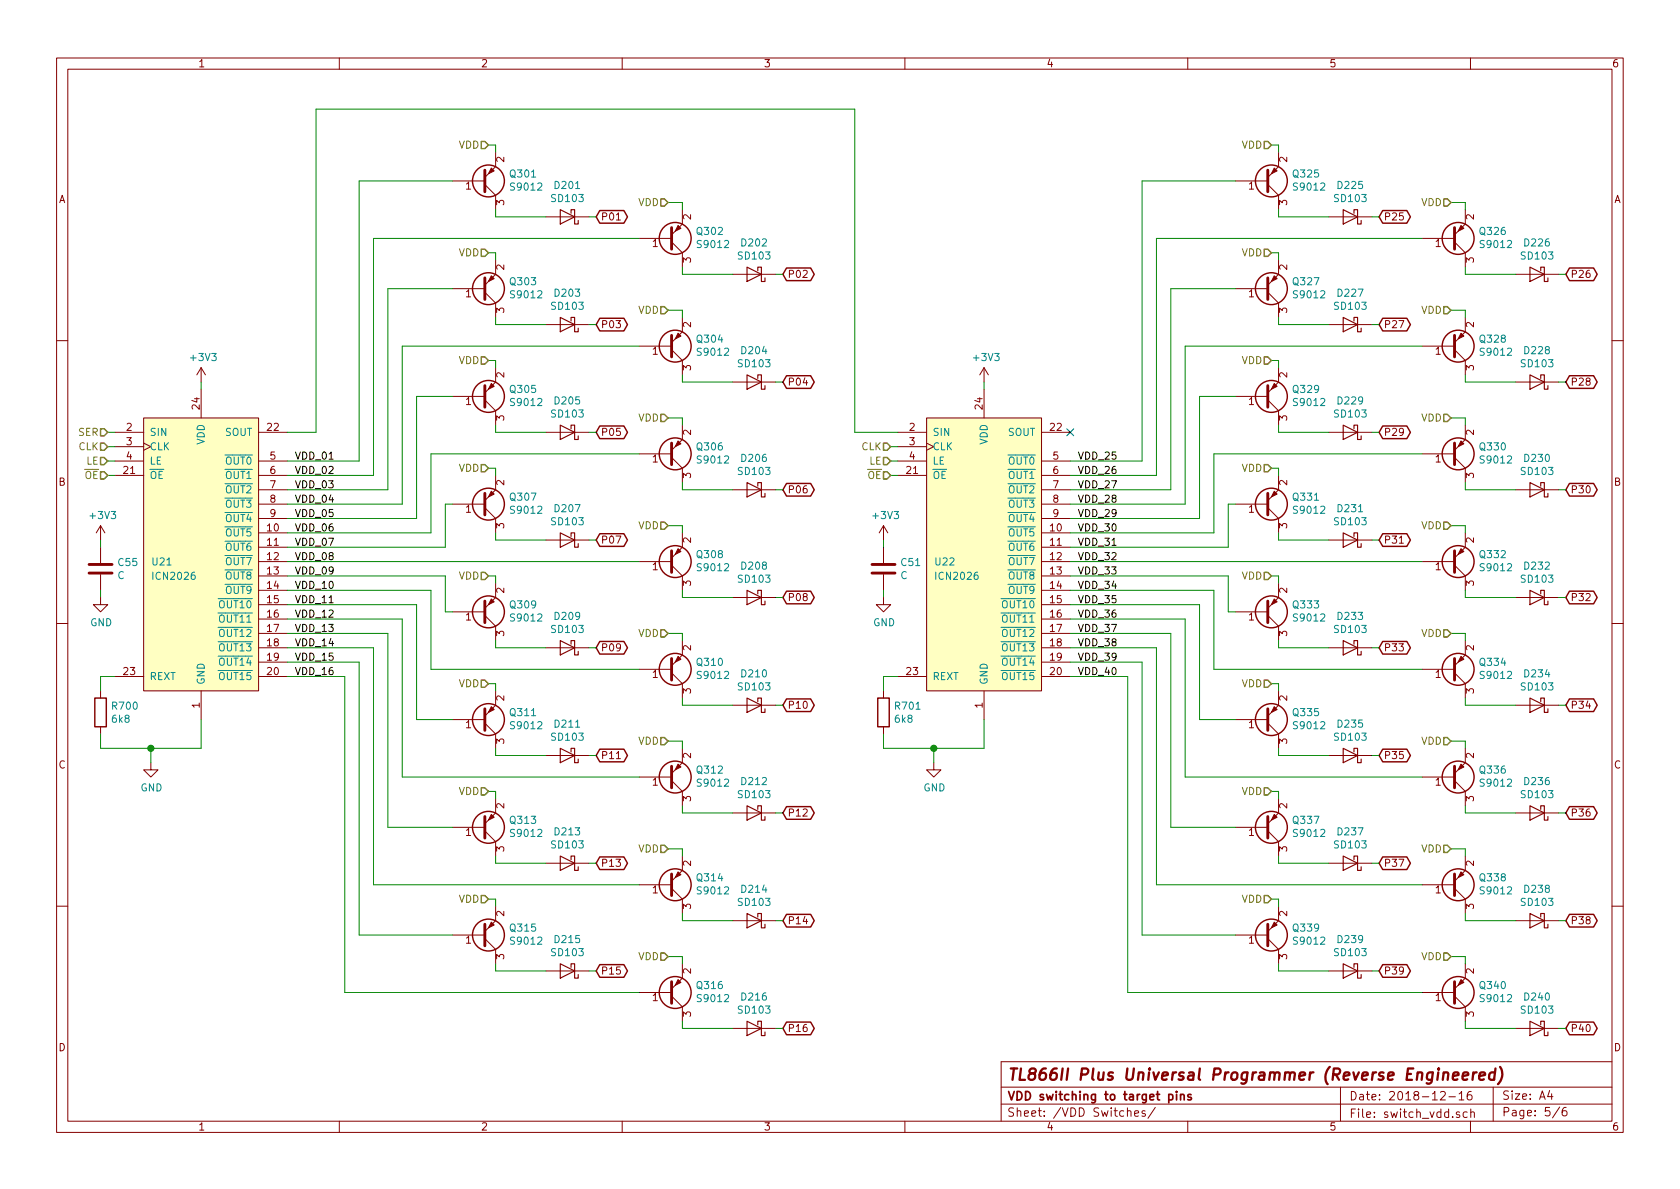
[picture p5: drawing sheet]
<svg xmlns="http://www.w3.org/2000/svg" width="297mm" height="210mm" viewBox="0 0 297 210" stroke-linecap="round" stroke-linejoin="round" font-family="sans-serif">
<g fill="none" stroke="#840000" stroke-width=".18">
<path d="M10 10.3h277v189.9h-277zM12 12.2h273v186.1h-273zM60 10.3v1.9M110 10.3v1.9M160 10.3v1.9M210 10.3v1.9M260 10.3v1.9M80 32h5.7M85.7 32.6l1.9 1.9v2.6M87.6 26.9v2.6l-1.9 1.9M96.5 38.3h7.6M109 38.9h.7"/>
<path d="M120.6 37.1v2.5l-1.9 1.9M218.4 32h5.8M224.2 32.6l1.9 1.9v2.6M226.1 26.9v2.6l-1.9 1.9M234.9 38.3h7.7M259.1 37.1v2.5l-1.9 1.9M80 51h5.7M85.7 51.7l1.9 1.9v2.5M87.6 46v2.5l-1.9 1.9M96.5 57.4h7.6M113 42.2h5.7M118.7 42.8l1.9 1.9v2.5"/>
<path d="M120.6 56.1v2.6l-1.9 1.9M129.5 48.5h7.7M218.4 51h5.8M224.2 51.7l1.9 1.9v2.5M226.1 46v2.5l-1.9 1.9M234.9 57.4h7.7M251.5 42.2h5.7M257.2 42.8l1.9 1.9v2.5M259.1 56.1v2.6l-1.9 1.9M268 48.5h7.6M10 60.2h2M20.3 76.4h5.1"/>
<path d="M20.3 79h5.1M25.4 73.9h20.3v48.3h-20.3zM25.4 78.4l1.3 .6-1.3 .6M35.6 65v2.6M35.6 68.8v5.1M35.6 65l-.8 1.3M35.6 65l.7 1.3M45.7 76.4h5.1M80 70.1h5.7M85.7 70.7l1.9 1.9v2.6M87.6 65v2.6l-1.9 1.9M96.5 76.4h7.6"/>
<path d="M113 61.2h5.7M118.7 61.8l1.9 1.9v2.6M120.6 75.2v2.5l-1.9 1.9M129.5 67.6h7.7M158.7 76.4h5.1M158.7 79h5.1M163.8 73.9h20.3v48.3h-20.3zM163.8 78.4l1.3 .6-1.3 .6M174 65v2.6M174 68.8v5.1M174 65l-.8 1.3M174 65l.8 1.3"/>
<path d="M184.1 76.4h5.1M218.4 70.1h5.8M224.2 70.7l1.9 1.9v2.6M226.1 65v2.6l-1.9 1.9M234.9 76.4h7.7M251.5 61.2h5.7M257.2 61.8l1.9 1.9v2.6M259.1 75.2v2.5l-1.9 1.9M268 67.6h7.6M285 60.2h2M17.8 93v2.5M17.8 96.8v2.8"/>
<path d="M17.8 93l-.8 1.2M17.8 93l.7 1.2M20.3 84.1h5.1M20.3 81.5h5.1M45.7 94.2h5.1M45.7 96.8h5.1M45.7 99.3h5.1M45.7 84.1h5.1M45.7 81.5h5.1M45.7 86.6h5.1M45.7 89.1h5.1M45.7 91.7h5.1"/>
<path d="M80 89.1h5.7M85.7 89.8l1.9 1.9v2.5M87.6 84.1v2.5l-1.9 1.9M96.5 95.5h7.6M113 99.3h5.7M113 80.3h5.7M118.7 80.9l1.9 1.9v2.5M118.7 99.9l1.9 1.9v2.6M120.6 94.2v2.6l-1.9 1.9M129.5 86.6h7.7M156.2 93v2.5M156.2 96.8v2.8"/>
<path d="M156.2 93l-.8 1.2M156.2 93l.8 1.2M158.7 84.1h5.1M158.7 81.5h5.1M184.1 94.2h5.1M184.1 96.8h5.1M184.1 99.3h5.1M184.1 84.1h5.1M184.1 81.5h5.1M184.1 86.6h5.1M184.1 89.1h5.1M184.1 91.7h5.1"/>
<path d="M218.4 89.1h5.8M224.2 89.8l1.9 1.9v2.5M226.1 84.1v2.5l-1.9 1.9M234.9 95.5h7.7M247.4 96.1h.7M251.5 99.3h5.7M251.5 80.3h5.7M257.2 80.9l1.9 1.9v2.5M257.2 99.9l1.9 1.9v2.6M259.1 94.2v2.6l-1.9 1.9M268 86.6h7.6M10 110.3h2"/>
<path d="M17.8 105.7v1.2h1.2l-1.2 1.3-1.3-1.3h1.3M17.8 101.6v2.8M20.3 119.6h5.1M45.7 101.8h5.1M45.7 104.4h5.1M45.7 106.9h5.1M45.7 109.5h5.1M45.7 112h5.1M45.7 114.5h5.1M45.7 117.1h5.1M45.7 119.6h5.1M80 108.2h5.7"/>
<path d="M85.7 108.8l1.9 1.9v2.6M87.6 103.1v2.6l-1.9 1.9M96.5 114.5h7.6M113 118.4h5.7M118.7 119l1.9 1.9v2.5M120.6 113.3v2.5l-1.9 1.9M129.5 105.7h7.7M156.2 105.7v1.2h1.3l-1.3 1.3-1.3-1.3h1.3M156.2 101.6v2.8M158.7 119.6h5.1M184.1 101.8h5.1M184.1 104.4h5.1"/>
<path d="M184.1 106.9h5.1M184.1 109.5h5.1M184.1 112h5.1M184.1 114.5h5.1M184.1 117.1h5.1M184.1 119.6h5.1M218.4 108.2h5.8M224.2 108.8l1.9 1.9v2.6M226.1 103.1v2.6l-1.9 1.9M234.9 114.5h7.7M251.5 118.4h5.7M257.2 119l1.9 1.9v2.5"/>
<path d="M259.1 113.3v2.5l-1.9 1.9M268 105.7h7.6M285 110.3h2M17.8 122.2v1.2M17.8 128.5v1.3M26.7 134.9v1.2h1.2l-1.2 1.3-1.3-1.3h1.3M35.6 122.2v5M80 127.2h5.7M85.7 127.9l1.9 1.9v2.5M87.6 122.2v2.5l-1.9 1.9M96.5 133.6h7.6M109 134.2h.7"/>
<path d="M113 137.4h5.7M118.7 138l1.9 1.9v2.6M120.6 132.3v2.6l-1.9 1.9M129.5 124.7h7.7M156.2 122.2v1.2M156.2 128.5v1.3M165.1 134.9v1.2h1.3l-1.3 1.3-1.3-1.3h1.3M174 122.2v5M218.4 127.2h5.8M224.2 127.9l1.9 1.9v2.5M226.1 122.2v2.5l-1.9 1.9M234.9 133.6h7.7"/>
<path d="M251.5 137.4h5.7M257.2 138l1.9 1.9v2.6M259.1 132.3v2.6l-1.9 1.9M268 124.7h7.6M80 146.3h5.7M85.7 146.9l1.9 1.9v2.6M87.6 141.2v2.6l-1.9 1.9M96.5 152.6h7.6M113 156.5h5.7M118.7 157.1l1.9 1.9v2.5M120.6 151.4v2.5l-1.9 1.9M129.5 143.8h7.7"/>
<path d="M218.4 146.3h5.8M224.2 146.9l1.9 1.9v2.6M226.1 141.2v2.6l-1.9 1.9M234.9 152.6h7.7M251.5 156.5h5.7M257.2 157.1l1.9 1.9v2.5M259.1 151.4v2.5l-1.9 1.9M268 143.8h7.6M10 160.2h2M80 165.3h5.7M85.7 166l1.9 1.9v2.5M87.6 160.3v2.5l-1.9 1.9"/>
<path d="M96.5 171.7h7.6M113 175.5h5.7M118.7 176.1l1.9 1.9v2.6M120.6 170.4v2.6l-1.9 1.9M129.5 162.8h7.7M218.4 165.3h5.8M224.2 166l1.9 1.9v2.5M226.1 160.3v2.5l-1.9 1.9M234.9 171.7h7.7M251.5 175.5h5.7M257.2 176.1l1.9 1.9v2.6M259.1 170.4v2.6l-1.9 1.9"/>
<path d="M268 162.8h7.6M285 160.2h2M60 198.3v1.9M110 198.3v1.9M129.5 181.9h7.7M160 198.3v1.9M177 195.2h108M177 192.2h108M199.3 196.5l.2-.1 .4 .1 .1 .9M200.6 196.9l.7-.1v-.3l-.5-.1-.2 .2 .1 .7h.6M202.5 196.5l-.4-.1-.2 .2 .1 .2 .5 .2v.3h-.6M204.3 195.8l-1.3 2"/>
<path d="M210 198.3v1.9M237 192.2v6M254.7 193.2l.2-.2h.4l.2 .4-.9 1.1h.9M256.2 193.9h1.1M258 193.4l.4-.4v1.5M258 194.5h.8M258.1 196.7l-.4-.1-.2 .2 .1 .2 .5 .2v.3h-.6M259.4 196.7l-.4-.1-.3 .3 .1 .6h.6M260 198.3v1.9M260 196.7l.3-.1 .3 .1 .1 .9M260 196.1v1.5M260.1 193a.59 .59 0 0 0-.7 .6l.1 .8 .2 .1 .5-.1 .1-.5-.2-.3h-.4l-.3 .3"/>
<path d="M264 192.2v6.1M268 181.9h7.6M274 192.8l-.4 1.1h1M274.3 193.4v1M275.8 195.8l-1.3 1.9M276.9 195.8a.59 .59 0 0 0-.7 .7l.1 .7 .2 .1 .5-.1 .1-.5-.2-.2-.4-.1-.3 .3M285 187.8h-108v10.4"/>
</g>
<path d="M206.7 193.6l.4-.1 .3 .3-.1 .6-.2 .1-.4-.1M208 193v.2M208 193.5v1M208.7 193.6l.2-.1 .4 .1 .1 .9M208.7 193.5v1M210.6 193.6a.37 .37 0 0 0-.6 .1l.1 .2 .5 .2 .1 .1-.3 .3-.4-.1" fill="none" stroke="#840000" stroke-width=".3"/>
<path d="M255.2 189.8a.5 .5 0 0 1 .9 .1l-.1 1.1M256.9 190.3l1-.2-.1-.4-.5-.1-.4 .3v.9l.2 .2 .6-.2M258.6 190.3l1-.2-.1-.4h-.7l-.2 1 .2 .3 .6-.2M260.5 189.6l-.2 1.4M261.1 189.6a.5 .5 0 0 0-.6 .4M261.6 190.3l1-.2-.1-.4-.5-.1-.4 .3v.9l.2 .2 .6-.2M264.3 189.7a.68 .68 0 0 0-1 .3v.8l.3 .2 .6-.2M264.4 188.9l-.2 2.1M265.2 188.7a2.31 2.31 0 0 1-.4 3" fill="none" stroke="#840000" stroke-width=".41"/>
<g fill="#ffffc2" stroke="#ffffc2" stroke-width=".18">
<path d="M25.4 73.9h20.3v48.3h-20.3z"/>
<path d="M163.8 73.9h20.3v48.3h-20.3z"/>
</g>
<g fill="none" stroke="#008400" stroke-width=".18">
<path d="M80 32h-16.5v49.5h-12.7M86.4 25.6h1.2v1.3M87.6 37.1v1.2h8.9M104.1 38.3h1.3M118.1 35.8h2.5v1.3M218.4 32h-16.5v49.5h-12.7M224.8 25.6h1.3v1.3M226.1 37.1v1.2h8.8M242.6 38.3h1.2M256.5 35.8h2.6v1.3M80 51h-11.4v35.6h-17.8M86.4 44.7h1.2v1.3"/>
<path d="M87.6 56.1v1.3h8.9M104.1 57.4h1.3M113 42.2h-47v41.9h-15.2M118.1 54.9h2.5v1.2M120.6 47.2v1.3h8.9M137.2 48.5h1.2M218.4 51h-11.4v35.6h-17.8M224.8 44.7h1.3v1.3M226.1 56.1v1.3h8.8M242.6 57.4h1.2M251.5 42.2h-47v41.9h-15.3M256.5 54.9h2.6v1.2"/>
<path d="M259.1 47.2v1.3h8.9M275.6 48.5h1.3M19 76.4h1.3M19 79h1.3M35.6 67.6v1.2M50.8 76.4h5.1v-57.1h95.2v57.1h7.6M80 70.1h-6.3v21.6h-22.9M86.4 63.7h1.2v1.3M87.6 75.2v1.2h8.9M104.1 76.4h1.3M113 61.2h-41.9v27.9h-20.3M118.1 73.9h2.5v1.3"/>
<path d="M120.6 66.3v1.3h8.9M137.2 67.6h1.2M157.5 79h1.2M174 67.6v1.2M218.4 70.1h-6.3v21.6h-22.9M224.8 63.7h1.3v1.3M226.1 75.2v1.2h8.8M242.6 76.4h1.2M251.5 61.2h-42v27.9h-20.3M256.5 73.9h2.6v1.3M259.1 66.3v1.3h8.9M275.6 67.6h1.3"/>
<path d="M17.8 95.5v1.3M19 81.5h1.3M19 84.1h1.3M50.8 99.3h62.2M80 89.1h-1.3v7.7h-27.9M86.4 82.8h1.2v1.3M87.6 94.2v1.3h8.9M104.1 95.5h1.3M113 80.3h-36.8v13.9h-25.4M118.1 93h2.5v1.2M120.6 85.3v1.3h8.9M137.2 86.6h1.2"/>
<path d="M156.2 95.5v1.3M157.5 81.5h1.2M157.5 84.1h1.2M189.2 99.3h62.3M218.4 89.1h-1.2v7.7h-28M224.8 82.8h1.3v1.3M226.1 94.2v1.3h8.8M242.6 95.5h1.2M251.5 80.3h-36.9v13.9h-25.4M256.5 93h2.6v1.2M259.1 85.3v1.3h8.9M275.6 86.6h1.3"/>
<path d="M17.8 104.4v1.3M20.3 119.6h-2.5v2.6M50.8 119.6h10.2v55.9h52M50.8 101.8h27.9v6.4h1.3M50.8 114.5h15.2v42h47M50.8 112h17.8v34.3h11.4M50.8 104.4h25.4v14h36.8M50.8 106.9h22.9v20.3h6.3M50.8 109.5h20.3v27.9h41.9M50.8 117.1h12.7v48.2h16.5M86.4 101.8h1.2v1.3M87.6 113.3v1.2h8.9"/>
<path d="M104.1 114.5h1.3M118.1 112h2.5v1.3M120.6 104.4v1.3h8.9M137.2 105.7h1.2M156.2 104.4v1.3M158.7 119.6h-2.5v2.6M189.2 119.6h10.2v55.9h52.1M189.2 101.8h28v6.4h1.2M189.2 114.5h15.3v42h47M189.2 112h17.8v34.3h11.4M189.2 104.4h25.4v14h36.9M189.2 106.9h22.9v20.3h6.3"/>
<path d="M189.2 109.5h20.3v27.9h42M189.2 117.1h12.7v48.2h16.5M224.8 101.8h1.3v1.3M226.1 113.3v1.2h8.8M242.6 114.5h1.2M256.5 112h2.6v1.3M259.1 104.4v1.3h8.9M275.6 105.7h1.3M26.7 132.3v2.6M35.6 127.2v5.1h-17.8v-2.5M86.4 120.9h1.2v1.3M86.4 139.9h1.2v1.3"/>
<path d="M87.6 132.3v1.3h8.9M104.1 133.6h1.3M118.1 131.1h2.5v1.2M120.6 123.4v1.3h8.9M137.2 124.7h1.2M165.1 132.3v2.6M174 127.2v5.1h-17.8v-2.5M224.8 120.9h1.3v1.3M224.8 139.9h1.3v1.3M226.1 132.3v1.3h8.8M242.6 133.6h1.2M256.5 131.1h2.6v1.2"/>
<path d="M259.1 123.4v1.3h8.9M275.6 124.7h1.3M86.4 159h1.2v1.3M87.6 151.4v1.2h8.9M104.1 152.6h1.3M118.1 150.1h2.5v1.3M120.6 142.5v1.3h8.9M137.2 143.8h1.2M224.8 159h1.3v1.3M226.1 151.4v1.2h8.8M242.6 152.6h1.2M256.5 150.1h2.6v1.3"/>
<path d="M259.1 142.5v1.3h8.9M275.6 143.8h1.3M87.6 170.4v1.3h8.9M104.1 171.7h1.3M118.1 169.2h2.5v1.2M120.6 161.5v1.3h8.9M137.2 162.8h1.2M226.1 170.4v1.3h8.8M242.6 171.7h1.2M256.5 169.2h2.6v1.2M259.1 161.5v1.3h8.9M275.6 162.8h1.3"/>
<path d="M120.6 180.6v1.3h8.9M137.2 181.9h1.2M259.1 180.6v1.3h8.9M275.6 181.9h1.3"/>
</g>
<g fill="none" stroke="#848400" stroke-width=".25">
<path d="M85.1 25h.6l.7 .6-.7 .7h-.6zM116.8 35.2h.7l.6 .6-.6 .6h-.7zM223.5 25h.7l.6 .6-.6 .7h-.7zM255.3 35.2h.6l.6 .6-.6 .6h-.6zM85.1 44.1h.6l.7 .6-.7 .6h-.6zM116.8 54.2h.7l.6 .7-.6 .6h-.7zM223.5 44.1h.7l.6 .6-.6 .6h-.7zM255.3 54.2h.6l.6 .7-.6 .6h-.6zM17.8 75.8h.6l.6 .6-.6 .7h-.6zM17.8 78.4h.6l.6 .6-.6 .6h-.6zM85.1 63.1h.6l.7 .6-.7 .7h-.6zM116.8 73.3h.7l.6 .6-.6 .6h-.7z"/>
<path d="M156.2 78.4h.6l.7 .6-.7 .6h-.6zM223.5 63.1h.7l.6 .6-.6 .7h-.7zM255.3 73.3h.6l.6 .6-.6 .6h-.6zM17.8 80.9h.6l.6 .6-.6 .7h-.6zM17.8 83.4h.6l.6 .7-.6 .6h-.6zM85.1 82.2h.6l.7 .6-.7 .6h-.6zM116.8 92.3h.7l.6 .7-.6 .6h-.7zM156.2 80.9h.6l.7 .6-.7 .7h-.6zM156.2 83.4h.6l.7 .7-.7 .6h-.6zM223.5 82.2h.7l.6 .6-.6 .6h-.7zM255.3 92.3h.6l.6 .7-.6 .6h-.6zM85.1 101.2h.6l.7 .6-.7 .7h-.6z"/>
<path d="M116.8 111.4h.7l.6 .6-.6 .6h-.7zM223.5 101.2h.7l.6 .6-.6 .7h-.7zM255.3 111.4h.6l.6 .6-.6 .6h-.6zM85.1 120.3h.6l.7 .6-.7 .6h-.6zM85.1 139.3h.6l.7 .6-.7 .7h-.6zM116.8 130.4h.7l.6 .7-.6 .6h-.7zM223.5 120.3h.7l.6 .6-.6 .6h-.7zM223.5 139.3h.7l.6 .6-.6 .7h-.7zM255.3 130.4h.6l.6 .7-.6 .6h-.6zM85.1 158.4h.6l.7 .6-.7 .6h-.6zM116.8 149.5h.7l.6 .6-.6 .6h-.7zM223.5 158.4h.7l.6 .6-.6 .6h-.7z"/>
<path d="M255.3 149.5h.6l.6 .6-.6 .6h-.6zM116.8 168.5h.7l.6 .7-.6 .6h-.7zM255.3 168.5h.6l.6 .7-.6 .6h-.6z"/>
</g>
<g fill="none" stroke="#840000" stroke-width=".25">
<path d="M106 37.2h4.3l.6 1.1-.6 1.2h-4.3l-.6-1.2zM244.5 37.2h4.2l.7 1.1-.7 1.2h-4.2l-.7-1.2zM106 56.3h4.3l.6 1.1-.6 1.1h-4.3l-.6-1.1zM139.1 47.4h4.2l.7 1.1-.7 1.1h-4.2l-.7-1.1zM244.5 56.3h4.2l.7 1.1-.7 1.1h-4.2l-.7-1.1zM277.5 47.4h4.3l.6 1.1-.6 1.1h-4.3l-.6-1.1zM106 75.3h4.3l.6 1.1-.6 1.2h-4.3l-.6-1.2zM139.1 66.4h4.2l.7 1.2-.7 1.1h-4.2l-.7-1.1zM244.5 75.3h4.2l.7 1.1-.7 1.2h-4.2l-.7-1.2zM277.5 66.4h4.3l.6 1.2-.6 1.1h-4.3l-.6-1.1zM106 94.4h4.3l.6 1.1-.6 1.1h-4.3l-.6-1.1zM139.1 85.5h4.2l.7 1.1-.7 1.1h-4.2l-.7-1.1z"/>
<path d="M244.5 94.4h4.2l.7 1.1-.7 1.1h-4.2l-.7-1.1zM277.5 85.5h4.3l.6 1.1-.6 1.1h-4.3l-.6-1.1zM106 113.4h4.3l.6 1.1-.6 1.2h-4.3l-.6-1.2zM139.1 104.5h4.2l.7 1.2-.7 1.1h-4.2l-.7-1.1zM244.5 113.4h4.2l.7 1.1-.7 1.2h-4.2l-.7-1.2zM277.5 104.5h4.3l.6 1.2-.6 1.1h-4.3l-.6-1.1zM16.8 123.4h2v5.1h-2zM106 132.5h4.3l.6 1.1-.6 1.1h-4.3l-.6-1.1zM139.1 123.6h4.2l.7 1.1-.7 1.1h-4.2l-.7-1.1zM155.2 123.4h2v5.1h-2zM244.5 132.5h4.2l.7 1.1-.7 1.1h-4.2l-.7-1.1zM277.5 123.6h4.3l.6 1.1-.6 1.1h-4.3l-.6-1.1z"/>
<path d="M106 151.5h4.3l.6 1.1-.6 1.2h-4.3l-.6-1.2zM139.1 142.6h4.2l.7 1.2-.7 1.1h-4.2l-.7-1.1zM244.5 151.5h4.2l.7 1.1-.7 1.2h-4.2l-.7-1.2zM277.5 142.6h4.3l.6 1.2-.6 1.1h-4.3l-.6-1.1zM106 170.6h4.3l.6 1.1-.6 1.1h-4.3l-.6-1.1zM139.1 161.7h4.2l.7 1.1-.7 1.1h-4.2l-.7-1.1zM244.5 170.6h4.2l.7 1.1-.7 1.1h-4.2l-.7-1.1zM277.5 161.7h4.3l.6 1.1-.6 1.1h-4.3l-.6-1.1zM139.1 180.7h4.2l.7 1.2-.7 1.1h-4.2l-.7-1.1zM277.5 180.7h4.3l.6 1.2-.6 1.1h-4.3l-.6-1.1z"/>
<circle cx="86.4" cy="32" r="2.82"/>
<circle cx="224.8" cy="32" r="2.82"/>
<circle cx="86.4" cy="51" r="2.82"/>
<circle cx="119.4" cy="42.2" r="2.82"/>
<circle cx="224.8" cy="51" r="2.82"/>
<circle cx="257.8" cy="42.2" r="2.82"/>
<circle cx="86.4" cy="70.1" r="2.82"/>
<circle cx="119.4" cy="61.2" r="2.82"/>
<circle cx="224.8" cy="70.1" r="2.82"/>
<circle cx="257.8" cy="61.2" r="2.82"/>
<circle cx="86.4" cy="89.1" r="2.82"/>
<circle cx="119.4" cy="80.3" r="2.82"/>
<circle cx="119.4" cy="99.3" r="2.82"/>
<circle cx="224.8" cy="89.1" r="2.82"/>
<circle cx="257.8" cy="99.3" r="2.82"/>
<circle cx="257.8" cy="80.3" r="2.82"/>
<circle cx="86.4" cy="108.2" r="2.82"/>
<circle cx="119.4" cy="118.4" r="2.82"/>
<circle cx="224.8" cy="108.2" r="2.82"/>
<circle cx="257.8" cy="118.4" r="2.82"/>
<circle cx="86.4" cy="127.2" r="2.82"/>
<circle cx="119.4" cy="137.4" r="2.82"/>
<circle cx="224.8" cy="127.2" r="2.82"/>
<circle cx="257.8" cy="137.4" r="2.82"/>
<circle cx="86.4" cy="146.3" r="2.82"/>
<circle cx="119.4" cy="156.5" r="2.82"/>
<circle cx="224.8" cy="146.3" r="2.82"/>
<circle cx="257.8" cy="156.5" r="2.82"/>
<circle cx="86.4" cy="165.3" r="2.82"/>
<circle cx="119.4" cy="175.5" r="2.82"/>
<circle cx="224.8" cy="165.3" r="2.82"/>
<circle cx="257.8" cy="175.5" r="2.82"/>
</g>
<g fill="#008400" stroke="#008400" stroke-width=".25">
<circle cx="26.7" cy="132.3" r=".51"/>
<circle cx="165.1" cy="132.3" r=".51"/>
</g>
<g fill="none" stroke="#840000" stroke-width=".51">
<path d="M85.7 30.1v3.8M224.2 30.1v3.8M85.7 49.1v3.9M118.7 40.3v3.8M118.7 59.3v3.8M224.2 49.1v3.9M257.2 40.3v3.8M257.2 59.3v3.8M85.7 68.2v3.8M118.7 78.4v3.8M224.2 68.2v3.8M257.2 78.4v3.8"/>
<path d="M15.7 99.8h4.1M85.7 87.2v3.9M118.7 97.4v3.8M154.2 99.8h4M224.2 87.2v3.9M257.2 97.4v3.8M15.7 101.3h4.1M85.7 106.3v3.8M118.7 116.5v3.8M154.2 101.3h4M224.2 106.3v3.8M257.2 116.5v3.8"/>
<path d="M85.7 125.3v3.9M118.7 135.5v3.8M224.2 125.3v3.9M257.2 135.5v3.8M85.7 144.4v3.8M118.7 154.6v3.8M224.2 144.4v3.8M257.2 154.6v3.8M85.7 163.4v3.9M118.7 173.6v3.8M224.2 163.4v3.9M257.2 173.6v3.8"/>
</g>
<g fill="#840000" stroke="#840000" stroke-width=".18">
<path d="M86.9 29.7l.5 .5-1 .5z"/>
<path d="M119.9 39.9l.5 .5-1 .5z"/>
<path d="M86.9 48.8l.5 .5-1 .5z"/>
<path d="M119.9 58.9l.5 .5-1 .5z"/>
<path d="M86.9 67.8l.5 .5-1 .5z"/>
<path d="M119.9 78l.5 .5-1 .5z"/>
<path d="M86.9 86.9l.5 .5-1 .5z"/>
<path d="M119.9 97l.5 .5-1 .5z"/>
<path d="M86.9 105.9l.5 .5-1 .5z"/>
<path d="M119.9 116.1l.5 .5-1 .5z"/>
<path d="M86.9 125l.5 .5-1 .5z"/>
<path d="M119.9 135.1l.5 .5-1 .5z"/>
<path d="M86.9 144l.5 .5-1 .5z"/>
<path d="M119.9 154.2l.5 .5-1 .5z"/>
<path d="M86.9 163.1l.5 .5-1 .5z"/>
<path d="M119.9 173.2l.5 .5-1 .5z"/>
<path d="M225.3 29.7l.5 .5-1 .5z"/>
<path d="M258.3 39.9l.5 .5-1 .5z"/>
<path d="M225.3 48.8l.5 .5-1 .5z"/>
<path d="M258.3 58.9l.5 .5-1 .5z"/>
<path d="M225.3 67.8l.5 .5-1 .5z"/>
<path d="M258.3 78l.5 .5-1 .5z"/>
<path d="M225.3 86.9l.5 .5-1 .5z"/>
<path d="M258.3 97l.5 .5-1 .5z"/>
<path d="M225.3 105.9l.5 .5-1 .5z"/>
<path d="M258.3 116.1l.5 .5-1 .5z"/>
<path d="M225.3 125l.5 .5-1 .5z"/>
<path d="M258.3 135.1l.5 .5-1 .5z"/>
<path d="M225.3 144l.5 .5-1 .5z"/>
<path d="M258.3 154.2l.5 .5-1 .5z"/>
<path d="M225.3 163.1l.5 .5-1 .5z"/>
<path d="M258.3 173.2l.5 .5-1 .5z"/>
</g>
<g fill="none" stroke="#840000" stroke-width=".2">
<path d="M99.1 37.1l2.5 1.2-2.5 1.3zM101 37.7v-.6h.6v2.5h.6v-.6M237.5 37.1l2.5 1.2-2.5 1.3zM239.4 37.7v-.6h.6v2.5h.7v-.6M99.1 56.1l2.5 1.3-2.5 1.3zM101 56.8v-.7h.6v2.6h.6v-.7M132.1 47.2l2.5 1.3-2.5 1.3zM134 47.9v-.7h.6v2.6h.7v-.7M237.5 56.1l2.5 1.3-2.5 1.3zM239.4 56.8v-.7h.6v2.6h.7v-.7M270.5 47.2l2.5 1.3-2.5 1.3zM272.4 47.9v-.7h.6v2.6h.7v-.7"/>
<path d="M99.1 75.2l2.5 1.2-2.5 1.3zM101 75.8v-.6h.6v2.5h.6v-.6M132.1 66.3l2.5 1.3-2.5 1.2zM134 66.9v-.6h.6v2.5h.7v-.6M237.5 75.2l2.5 1.2-2.5 1.3zM239.4 75.8v-.6h.6v2.5h.7v-.6M270.5 66.3l2.5 1.3-2.5 1.2zM272.4 66.9v-.6h.6v2.5h.7v-.6M99.1 94.2l2.5 1.3-2.5 1.3zM101 94.9v-.7h.6v2.6h.6v-.7M132.1 85.3l2.5 1.3-2.5 1.3zM134 86v-.7h.6v2.6h.7v-.7"/>
<path d="M237.5 94.2l2.5 1.3-2.5 1.3zM239.4 94.9v-.7h.6v2.6h.7v-.7M270.5 85.3l2.5 1.3-2.5 1.3zM272.4 86v-.7h.6v2.6h.7v-.7M99.1 113.3l2.5 1.2-2.5 1.3zM101 113.9v-.6h.6v2.5h.6v-.6M132.1 104.4l2.5 1.3-2.5 1.2zM134 105v-.6h.6v2.5h.7v-.6M237.5 113.3l2.5 1.2-2.5 1.3zM239.4 113.9v-.6h.6v2.5h.7v-.6M270.5 104.4l2.5 1.3-2.5 1.2zM272.4 105v-.6h.6v2.5h.7v-.6"/>
<path d="M99.1 132.3l2.5 1.3-2.5 1.3zM101 133v-.7h.6v2.6h.6v-.7M132.1 123.4l2.5 1.3-2.5 1.3zM134 124.1v-.7h.6v2.6h.7v-.7M237.5 132.3l2.5 1.3-2.5 1.3zM239.4 133v-.7h.6v2.6h.7v-.7M270.5 123.4l2.5 1.3-2.5 1.3zM272.4 124.1v-.7h.6v2.6h.7v-.7M99.1 151.4l2.5 1.2-2.5 1.3zM101 152v-.6h.6v2.5h.6v-.6M132.1 142.5l2.5 1.3-2.5 1.2zM134 143.1v-.6h.6v2.5h.7v-.6"/>
<path d="M237.5 151.4l2.5 1.2-2.5 1.3zM239.4 152v-.6h.6v2.5h.7v-.6M270.5 142.5l2.5 1.3-2.5 1.2zM272.4 143.1v-.6h.6v2.5h.7v-.6M99.1 170.4l2.5 1.3-2.5 1.3zM101 171.1v-.7h.6v2.6h.6v-.7M132.1 161.5l2.5 1.3-2.5 1.3zM134 162.2v-.7h.6v2.6h.7v-.7M237.5 170.4l2.5 1.3-2.5 1.3zM239.4 171.1v-.7h.6v2.6h.7v-.7M270.5 161.5l2.5 1.3-2.5 1.3zM272.4 162.2v-.7h.6v2.6h.7v-.7"/>
<path d="M132.1 180.6l2.5 1.3-2.5 1.2zM134 181.2v-.6h.6v2.5h.7v-.6M270.5 180.6l2.5 1.3-2.5 1.2zM272.4 181.2v-.6h.6v2.5h.7v-.6"/>
</g>
<path d="M188.6 75.8l1.2 1.3M189.8 75.8l-1.2 1.3" fill="none" stroke="#000084" stroke-width=".18"/>
<text font-size="2.8" fill="#840000" x="178" y="191.1">TL866II Plus Universal Programmer (Reverse Engineered)</text>
<g font-size="2.1" fill="#840000">
<text x="178" y="194.6">VDD switching to target pins</text>
<text x="178" y="197.5">Sheet: /VDD Switches/</text>
<text x="238.5" y="194.6">Date: 2018-12-16</text>
<text x="238.5" y="197.7">File: switch_vdd.sch</text>
<text x="265.5" y="194.5">Size: A4</text>
<text x="265.5" y="197.4">Page: 5/6</text>
</g>
<g font-size="1.8" fill="#840000">
<text x="35" y="11.9">1</text>
<text x="85" y="11.9">2</text>
<text x="135" y="11.9">3</text>
<text x="185" y="11.9">4</text>
<text x="235" y="11.9">5</text>
<text x="285" y="11.9">6</text>
<text x="89.2" y="28.7" transform="rotate(-90 89.2 28.7)">2</text>
<text x="227.6" y="28.7" transform="rotate(-90 227.6 28.7)">2</text>
<text x="10.4" y="35.9">A</text>
<text x="82.4" y="33.5">1</text>
<text x="220.8" y="33.5">1</text>
<text x="285.4" y="35.9">A</text>
<text x="89.2" y="36.3" transform="rotate(-90 89.2 36.3)">3</text>
<text x="106.2" y="39">P01</text>
<text x="122.2" y="38.8" transform="rotate(-90 122.2 38.8)">2</text>
<text x="227.6" y="36.3" transform="rotate(-90 227.6 36.3)">3</text>
<text x="244.6" y="39">P25</text>
<text x="260.6" y="38.8" transform="rotate(-90 260.6 38.8)">2</text>
<text x="89.2" y="47.7" transform="rotate(-90 89.2 47.7)">2</text>
<text x="115.4" y="43.7">1</text>
<text x="122.2" y="46.5" transform="rotate(-90 122.2 46.5)">3</text>
<text x="227.6" y="47.7" transform="rotate(-90 227.6 47.7)">2</text>
<text x="253.8" y="43.7">1</text>
<text x="260.6" y="46.5" transform="rotate(-90 260.6 46.5)">3</text>
<text x="82.4" y="52.6">1</text>
<text x="139.2" y="49.1">P02</text>
<text x="220.8" y="52.6">1</text>
<text x="277.6" y="49.1">P26</text>
<text x="89.2" y="55.3" transform="rotate(-90 89.2 55.3)">3</text>
<text x="106.2" y="58">P03</text>
<text x="122.2" y="57.9" transform="rotate(-90 122.2 57.9)">2</text>
<text x="227.6" y="55.3" transform="rotate(-90 227.6 55.3)">3</text>
<text x="244.6" y="58">P27</text>
<text x="260.6" y="57.9" transform="rotate(-90 260.6 57.9)">2</text>
<text x="115.4" y="62.7">1</text>
<text x="122.2" y="65.5" transform="rotate(-90 122.2 65.5)">3</text>
<text x="253.8" y="62.7">1</text>
<text x="260.6" y="65.5" transform="rotate(-90 260.6 65.5)">3</text>
<text x="82.4" y="71.6">1</text>
<text x="89.2" y="66.8" transform="rotate(-90 89.2 66.8)">2</text>
<text x="139.2" y="68.2">P04</text>
<text x="220.8" y="71.6">1</text>
<text x="227.6" y="66.8" transform="rotate(-90 227.6 66.8)">2</text>
<text x="277.6" y="68.2">P28</text>
<text x="22.4" y="76.2">2</text>
<text x="35.3" y="72.3" transform="rotate(-90 35.3 72.3)">24</text>
<text x="47.3" y="76.2">22</text>
<text x="89.2" y="74.4" transform="rotate(-90 89.2 74.4)">3</text>
<text x="106.2" y="77.1">P05</text>
<text x="122.2" y="76.9" transform="rotate(-90 122.2 76.9)">2</text>
<text x="160.8" y="76.2">2</text>
<text x="173.7" y="72.3" transform="rotate(-90 173.7 72.3)">24</text>
<text x="185.7" y="76.2">22</text>
<text x="227.6" y="74.4" transform="rotate(-90 227.6 74.4)">3</text>
<text x="244.6" y="77.1">P29</text>
<text x="260.6" y="76.9" transform="rotate(-90 260.6 76.9)">2</text>
<text x="21.9" y="83.8">21</text>
<text x="22.4" y="78.7">3</text>
<text x="22.4" y="81.3">4</text>
<text x="47.8" y="81.3">5</text>
<text x="47.8" y="83.8">6</text>
<text x="115.4" y="81.8">1</text>
<text x="160.3" y="83.8">21</text>
<text x="160.8" y="78.7">3</text>
<text x="160.8" y="81.3">4</text>
<text x="186.2" y="81.3">5</text>
<text x="186.2" y="83.8">6</text>
<text x="253.8" y="81.8">1</text>
<text x="10.4" y="85.9">B</text>
<text x="47.8" y="86.4">7</text>
<text x="47.8" y="88.9">8</text>
<text x="89.2" y="85.8" transform="rotate(-90 89.2 85.8)">2</text>
<text x="122.2" y="84.6" transform="rotate(-90 122.2 84.6)">3</text>
<text x="139.2" y="87.2">P06</text>
<text x="186.2" y="86.4">7</text>
<text x="186.2" y="88.9">8</text>
<text x="227.6" y="85.8" transform="rotate(-90 227.6 85.8)">2</text>
<text x="260.6" y="84.6" transform="rotate(-90 260.6 84.6)">3</text>
<text x="277.6" y="87.2">P30</text>
<text x="285.4" y="85.9">B</text>
<text x="47.3" y="94">10</text>
<text x="47.8" y="91.4">9</text>
<text x="82.4" y="90.7">1</text>
<text x="89.2" y="93.4" transform="rotate(-90 89.2 93.4)">3</text>
<text x="122.2" y="96" transform="rotate(-90 122.2 96)">2</text>
<text x="185.7" y="94">10</text>
<text x="186.2" y="91.4">9</text>
<text x="220.8" y="90.7">1</text>
<text x="227.6" y="93.4" transform="rotate(-90 227.6 93.4)">3</text>
<text x="260.6" y="96" transform="rotate(-90 260.6 96)">2</text>
<text x="47.3" y="96.5">11</text>
<text x="47.3" y="99.1">12</text>
<text x="47.3" y="101.6">13</text>
<text x="106.2" y="96.1">P07</text>
<text x="115.4" y="100.8">1</text>
<text x="185.7" y="96.5">11</text>
<text x="185.7" y="99.1">12</text>
<text x="185.7" y="101.6">13</text>
<text x="244.6" y="96.1">P31</text>
<text x="253.8" y="100.8">1</text>
<text x="47.3" y="104.1">14</text>
<text x="47.3" y="106.7">15</text>
<text x="89.2" y="104.9" transform="rotate(-90 89.2 104.9)">2</text>
<text x="122.2" y="103.6" transform="rotate(-90 122.2 103.6)">3</text>
<text x="139.2" y="106.3">P08</text>
<text x="185.7" y="104.1">14</text>
<text x="185.7" y="106.7">15</text>
<text x="227.6" y="104.9" transform="rotate(-90 227.6 104.9)">2</text>
<text x="260.6" y="103.6" transform="rotate(-90 260.6 103.6)">3</text>
<text x="277.6" y="106.3">P32</text>
<text x="47.3" y="109.2">16</text>
<text x="47.3" y="111.8">17</text>
<text x="82.4" y="109.7">1</text>
<text x="89.2" y="112.5" transform="rotate(-90 89.2 112.5)">3</text>
<text x="185.7" y="109.2">16</text>
<text x="185.7" y="111.8">17</text>
<text x="220.8" y="109.7">1</text>
<text x="227.6" y="112.5" transform="rotate(-90 227.6 112.5)">3</text>
<text x="21.9" y="119.4">23</text>
<text x="47.3" y="114.3">18</text>
<text x="47.3" y="116.8">19</text>
<text x="47.3" y="119.4">20</text>
<text x="106.2" y="115.2">P09</text>
<text x="115.4" y="119.9">1</text>
<text x="122.2" y="115" transform="rotate(-90 122.2 115)">2</text>
<text x="160.3" y="119.4">23</text>
<text x="185.7" y="114.3">18</text>
<text x="185.7" y="116.8">19</text>
<text x="185.7" y="119.4">20</text>
<text x="244.6" y="115.2">P33</text>
<text x="253.8" y="119.9">1</text>
<text x="260.6" y="115" transform="rotate(-90 260.6 115)">2</text>
<text x="35.3" y="125.2" transform="rotate(-90 35.3 125.2)">1</text>
<text x="89.2" y="123.9" transform="rotate(-90 89.2 123.9)">2</text>
<text x="122.2" y="122.7" transform="rotate(-90 122.2 122.7)">3</text>
<text x="139.2" y="125.3">P10</text>
<text x="173.7" y="125.2" transform="rotate(-90 173.7 125.2)">1</text>
<text x="227.6" y="123.9" transform="rotate(-90 227.6 123.9)">2</text>
<text x="260.6" y="122.7" transform="rotate(-90 260.6 122.7)">3</text>
<text x="277.6" y="125.3">P34</text>
<text x="82.4" y="128.8">1</text>
<text x="89.2" y="131.5" transform="rotate(-90 89.2 131.5)">3</text>
<text x="220.8" y="128.8">1</text>
<text x="227.6" y="131.5" transform="rotate(-90 227.6 131.5)">3</text>
<text x="10.4" y="135.9">C</text>
<text x="106.2" y="134.2">P11</text>
<text x="122.2" y="134.1" transform="rotate(-90 122.2 134.1)">2</text>
<text x="244.6" y="134.2">P35</text>
<text x="260.6" y="134.1" transform="rotate(-90 260.6 134.1)">2</text>
<text x="285.4" y="135.9">C</text>
<text x="89.2" y="143" transform="rotate(-90 89.2 143)">2</text>
<text x="115.4" y="138.9">1</text>
<text x="122.2" y="141.7" transform="rotate(-90 122.2 141.7)">3</text>
<text x="227.6" y="143" transform="rotate(-90 227.6 143)">2</text>
<text x="253.8" y="138.9">1</text>
<text x="260.6" y="141.7" transform="rotate(-90 260.6 141.7)">3</text>
<text x="82.4" y="147.8">1</text>
<text x="139.2" y="144.4">P12</text>
<text x="220.8" y="147.8">1</text>
<text x="277.6" y="144.4">P36</text>
<text x="89.2" y="150.6" transform="rotate(-90 89.2 150.6)">3</text>
<text x="106.2" y="153.3">P13</text>
<text x="122.2" y="153.1" transform="rotate(-90 122.2 153.1)">2</text>
<text x="227.6" y="150.6" transform="rotate(-90 227.6 150.6)">3</text>
<text x="244.6" y="153.3">P37</text>
<text x="260.6" y="153.1" transform="rotate(-90 260.6 153.1)">2</text>
<text x="115.4" y="158">1</text>
<text x="122.2" y="160.8" transform="rotate(-90 122.2 160.8)">3</text>
<text x="253.8" y="158">1</text>
<text x="260.6" y="160.8" transform="rotate(-90 260.6 160.8)">3</text>
<text x="82.4" y="166.9">1</text>
<text x="89.2" y="162" transform="rotate(-90 89.2 162)">2</text>
<text x="139.2" y="163.4">P14</text>
<text x="220.8" y="166.9">1</text>
<text x="227.6" y="162" transform="rotate(-90 227.6 162)">2</text>
<text x="277.6" y="163.4">P38</text>
<text x="89.2" y="169.6" transform="rotate(-90 89.2 169.6)">3</text>
<text x="106.2" y="172.3">P15</text>
<text x="122.2" y="172.2" transform="rotate(-90 122.2 172.2)">2</text>
<text x="227.6" y="169.6" transform="rotate(-90 227.6 169.6)">3</text>
<text x="244.6" y="172.3">P39</text>
<text x="260.6" y="172.2" transform="rotate(-90 260.6 172.2)">2</text>
<text x="115.4" y="177">1</text>
<text x="122.2" y="179.8" transform="rotate(-90 122.2 179.8)">3</text>
<text x="253.8" y="177">1</text>
<text x="260.6" y="179.8" transform="rotate(-90 260.6 179.8)">3</text>
<text x="10.4" y="185.9">D</text>
<text x="139.2" y="182.5">P16</text>
<text x="277.6" y="182.5">P40</text>
<text x="285.4" y="185.9">D</text>
<text x="35" y="199.9">1</text>
<text x="85" y="199.9">2</text>
<text x="135" y="199.9">3</text>
<text x="185" y="199.9">4</text>
<text x="235" y="199.9">5</text>
<text x="285" y="199.9">6</text>
</g>
<g font-size="1.8" fill="#848400">
<text x="81.1" y="26.3">VDD</text>
<text x="219.5" y="26.3">VDD</text>
<text x="112.9" y="36.4">VDD</text>
<text x="251.3" y="36.4">VDD</text>
<text x="81.1" y="45.3">VDD</text>
<text x="219.5" y="45.3">VDD</text>
<text x="112.9" y="55.5">VDD</text>
<text x="251.3" y="55.5">VDD</text>
<text x="81.1" y="64.4">VDD</text>
<text x="219.5" y="64.4">VDD</text>
<text x="13.9" y="77.1">SER</text>
<text x="112.9" y="74.5">VDD</text>
<text x="251.3" y="74.5">VDD</text>
<text x="13.9" y="79.6">CLK</text>
<text x="15.3" y="82.2">LE</text>
<text x="81.1" y="83.4">VDD</text>
<text x="152.3" y="79.6">CLK</text>
<text x="153.7" y="82.2">LE</text>
<text x="219.5" y="83.4">VDD</text>
<text x="15" y="84.7">OE</text>
<text x="153.4" y="84.7">OE</text>
<text x="112.9" y="93.6">VDD</text>
<text x="251.3" y="93.6">VDD</text>
<text x="81.1" y="102.5">VDD</text>
<text x="219.5" y="102.5">VDD</text>
<text x="112.9" y="112.6">VDD</text>
<text x="251.3" y="112.6">VDD</text>
<text x="81.1" y="121.5">VDD</text>
<text x="219.5" y="121.5">VDD</text>
<text x="112.9" y="131.7">VDD</text>
<text x="251.3" y="131.7">VDD</text>
<text x="81.1" y="140.6">VDD</text>
<text x="219.5" y="140.6">VDD</text>
<text x="112.9" y="150.7">VDD</text>
<text x="251.3" y="150.7">VDD</text>
<text x="81.1" y="159.6">VDD</text>
<text x="219.5" y="159.6">VDD</text>
<text x="112.9" y="169.8">VDD</text>
<text x="251.3" y="169.8">VDD</text>
</g>
<g font-size="1.8" fill="#008484">
<text x="90.3" y="31.4">Q301</text>
<text x="90.5" y="33.7">S9012</text>
<text x="97.6" y="35.7">SD103</text>
<text x="98.2" y="33.4">D201</text>
<text x="228.8" y="31.4">Q325</text>
<text x="228.9" y="33.7">S9012</text>
<text x="236.1" y="35.7">SD103</text>
<text x="236.6" y="33.4">D225</text>
<text x="123.3" y="41.5">Q302</text>
<text x="261.8" y="41.5">Q326</text>
<text x="123.5" y="43.9">S9012</text>
<text x="130.7" y="45.9">SD103</text>
<text x="131.2" y="43.6">D202</text>
<text x="262" y="43.9">S9012</text>
<text x="269.1" y="45.9">SD103</text>
<text x="269.6" y="43.6">D226</text>
<text x="90.3" y="50.4">Q303</text>
<text x="90.5" y="52.8">S9012</text>
<text x="98.2" y="52.5">D203</text>
<text x="228.8" y="50.4">Q327</text>
<text x="228.9" y="52.8">S9012</text>
<text x="236.6" y="52.5">D227</text>
<text x="97.6" y="54.8">SD103</text>
<text x="236.1" y="54.8">SD103</text>
<text x="33.9" y="63.8">+3V3</text>
<text x="123.3" y="60.6">Q304</text>
<text x="123.5" y="62.9">S9012</text>
<text x="130.7" y="64.9">SD103</text>
<text x="131.2" y="62.6">D204</text>
<text x="172.3" y="63.8">+3V3</text>
<text x="261.8" y="60.6">Q328</text>
<text x="262" y="62.9">S9012</text>
<text x="269.1" y="64.9">SD103</text>
<text x="269.6" y="62.6">D228</text>
<text x="90.3" y="69.5">Q305</text>
<text x="90.5" y="71.8">S9012</text>
<text x="98.2" y="71.5">D205</text>
<text x="228.8" y="69.5">Q329</text>
<text x="228.9" y="71.8">S9012</text>
<text x="236.6" y="71.5">D229</text>
<text x="26.4" y="77.1">SIN</text>
<text x="39.8" y="77.1">SOUT</text>
<text x="97.6" y="73.8">SD103</text>
<text x="164.8" y="77.1">SIN</text>
<text x="178.2" y="77.1">SOUT</text>
<text x="236.1" y="73.8">SD103</text>
<text x="26.4" y="79.6">CLK</text>
<text x="26.4" y="82.2">LE</text>
<text x="36.2" y="78.7" transform="rotate(-90 36.2 78.7)">VDD</text>
<text x="40" y="82.2">OUT0</text>
<text x="123.3" y="79.6">Q306</text>
<text x="123.5" y="82">S9012</text>
<text x="130.7" y="84">SD103</text>
<text x="131.2" y="81.7">D206</text>
<text x="164.8" y="79.6">CLK</text>
<text x="164.8" y="82.2">LE</text>
<text x="174.6" y="78.7" transform="rotate(-90 174.6 78.7)">VDD</text>
<text x="178.4" y="82.2">OUT0</text>
<text x="261.8" y="79.6">Q330</text>
<text x="262" y="82">S9012</text>
<text x="269.1" y="84">SD103</text>
<text x="269.6" y="81.7">D230</text>
<text x="26.4" y="84.7">OE</text>
<text x="40" y="84.7">OUT1</text>
<text x="40" y="87.2">OUT2</text>
<text x="40" y="89.8">OUT3</text>
<text x="90.3" y="88.5">Q307</text>
<text x="164.8" y="84.7">OE</text>
<text x="178.4" y="84.7">OUT1</text>
<text x="178.4" y="87.2">OUT2</text>
<text x="178.4" y="89.8">OUT3</text>
<text x="228.8" y="88.5">Q331</text>
<text x="16.1" y="91.8">+3V3</text>
<text x="40" y="94.9">OUT5</text>
<text x="40" y="92.3">OUT4</text>
<text x="90.5" y="90.9">S9012</text>
<text x="97.6" y="92.9">SD103</text>
<text x="98.2" y="90.6">D207</text>
<text x="154.5" y="91.8">+3V3</text>
<text x="178.4" y="94.9">OUT5</text>
<text x="178.4" y="92.3">OUT4</text>
<text x="228.9" y="90.9">S9012</text>
<text x="236.1" y="92.9">SD103</text>
<text x="236.6" y="90.6">D231</text>
<text x="21" y="100.1">C55</text>
<text x="27" y="100">U21</text>
<text x="40" y="97.4">OUT6</text>
<text x="40" y="99.9">OUT7</text>
<text x="123.3" y="98.7">Q308</text>
<text x="123.5" y="101">S9012</text>
<text x="131.2" y="100.7">D208</text>
<text x="159.4" y="100.1">C51</text>
<text x="165.4" y="100">U22</text>
<text x="178.4" y="97.4">OUT6</text>
<text x="178.4" y="99.9">OUT7</text>
<text x="261.8" y="98.7">Q332</text>
<text x="262" y="101">S9012</text>
<text x="269.6" y="100.7">D232</text>
<text x="20.8" y="102.4">C</text>
<text x="27.3" y="102.5">ICN2026</text>
<text x="39" y="107.6">OUT10</text>
<text x="40" y="102.5">OUT8</text>
<text x="40" y="105">OUT9</text>
<text x="90.3" y="107.6">Q309</text>
<text x="130.7" y="103">SD103</text>
<text x="159.2" y="102.4">C</text>
<text x="165.7" y="102.5">ICN2026</text>
<text x="177.4" y="107.6">OUT10</text>
<text x="178.4" y="102.5">OUT8</text>
<text x="178.4" y="105">OUT9</text>
<text x="228.8" y="107.6">Q333</text>
<text x="269.1" y="103">SD103</text>
<text x="16" y="110.7">GND</text>
<text x="39" y="110.1">OUT11</text>
<text x="39" y="112.6">OUT12</text>
<text x="90.5" y="109.9">S9012</text>
<text x="97.6" y="111.9">SD103</text>
<text x="98.2" y="109.6">D209</text>
<text x="154.4" y="110.7">GND</text>
<text x="177.4" y="110.1">OUT11</text>
<text x="177.4" y="112.6">OUT12</text>
<text x="228.9" y="109.9">S9012</text>
<text x="236.1" y="111.9">SD103</text>
<text x="236.6" y="109.6">D233</text>
<text x="39" y="115.2">OUT13</text>
<text x="39" y="117.7">OUT14</text>
<text x="123.3" y="117.7">Q310</text>
<text x="131.2" y="119.8">D210</text>
<text x="177.4" y="115.2">OUT13</text>
<text x="177.4" y="117.7">OUT14</text>
<text x="261.8" y="117.7">Q334</text>
<text x="269.6" y="119.8">D234</text>
<text x="20" y="125.5">R700</text>
<text x="26.4" y="120.3">REXT</text>
<text x="36.2" y="121.2" transform="rotate(-90 36.2 121.2)">GND</text>
<text x="39" y="120.3">OUT15</text>
<text x="123.5" y="120.1">S9012</text>
<text x="130.7" y="122.1">SD103</text>
<text x="158.4" y="125.5">R701</text>
<text x="164.8" y="120.3">REXT</text>
<text x="174.6" y="121.2" transform="rotate(-90 174.6 121.2)">GND</text>
<text x="177.4" y="120.3">OUT15</text>
<text x="262" y="120.1">S9012</text>
<text x="269.1" y="122.1">SD103</text>
<text x="19.9" y="127.8">6k8</text>
<text x="90.3" y="126.6">Q311</text>
<text x="90.5" y="129">S9012</text>
<text x="97.6" y="131">SD103</text>
<text x="98.2" y="128.7">D211</text>
<text x="158.3" y="127.8">6k8</text>
<text x="228.8" y="126.6">Q335</text>
<text x="228.9" y="129">S9012</text>
<text x="236.1" y="131">SD103</text>
<text x="236.6" y="128.7">D235</text>
<text x="123.3" y="136.8">Q312</text>
<text x="261.8" y="136.8">Q336</text>
<text x="24.8" y="139.9">GND</text>
<text x="123.5" y="139.1">S9012</text>
<text x="130.7" y="141.1">SD103</text>
<text x="131.2" y="138.8">D212</text>
<text x="163.3" y="139.9">GND</text>
<text x="262" y="139.1">S9012</text>
<text x="269.1" y="141.1">SD103</text>
<text x="269.6" y="138.8">D236</text>
<text x="90.3" y="145.7">Q313</text>
<text x="90.5" y="148">S9012</text>
<text x="98.2" y="147.7">D213</text>
<text x="228.8" y="145.7">Q337</text>
<text x="228.9" y="148">S9012</text>
<text x="236.6" y="147.7">D237</text>
<text x="97.6" y="150">SD103</text>
<text x="123.3" y="155.8">Q314</text>
<text x="236.1" y="150">SD103</text>
<text x="261.8" y="155.8">Q338</text>
<text x="123.5" y="158.2">S9012</text>
<text x="130.7" y="160.2">SD103</text>
<text x="131.2" y="157.9">D214</text>
<text x="262" y="158.2">S9012</text>
<text x="269.1" y="160.2">SD103</text>
<text x="269.6" y="157.9">D238</text>
<text x="90.3" y="164.7">Q315</text>
<text x="90.5" y="167.1">S9012</text>
<text x="98.2" y="166.8">D215</text>
<text x="228.8" y="164.7">Q339</text>
<text x="228.9" y="167.1">S9012</text>
<text x="236.6" y="166.8">D239</text>
<text x="97.6" y="169.1">SD103</text>
<text x="236.1" y="169.1">SD103</text>
<text x="123.3" y="174.9">Q316</text>
<text x="123.5" y="177.2">S9012</text>
<text x="130.7" y="179.2">SD103</text>
<text x="131.2" y="176.9">D216</text>
<text x="261.8" y="174.9">Q340</text>
<text x="262" y="177.2">S9012</text>
<text x="269.1" y="179.2">SD103</text>
<text x="269.6" y="176.9">D240</text>
</g>
<g font-size="1.8">
<text x="52.1" y="81.3">VDD_01</text>
<text x="52.1" y="83.8">VDD_02</text>
<text x="190.5" y="81.3">VDD_25</text>
<text x="190.5" y="83.8">VDD_26</text>
<text x="52.1" y="86.4">VDD_03</text>
<text x="52.1" y="88.9">VDD_04</text>
<text x="190.5" y="86.4">VDD_27</text>
<text x="190.5" y="88.9">VDD_28</text>
<text x="52.1" y="91.4">VDD_05</text>
<text x="52.1" y="94">VDD_06</text>
<text x="190.5" y="91.4">VDD_29</text>
<text x="190.5" y="94">VDD_30</text>
<text x="52.1" y="96.5">VDD_07</text>
<text x="52.1" y="99.1">VDD_08</text>
<text x="52.1" y="101.6">VDD_09</text>
<text x="190.5" y="96.5">VDD_31</text>
<text x="190.5" y="99.1">VDD_32</text>
<text x="190.5" y="101.6">VDD_33</text>
<text x="52.1" y="104.1">VDD_10</text>
<text x="52.1" y="106.7">VDD_11</text>
<text x="190.5" y="104.1">VDD_34</text>
<text x="190.5" y="106.7">VDD_35</text>
<text x="52.1" y="109.2">VDD_12</text>
<text x="52.1" y="111.8">VDD_13</text>
<text x="190.5" y="109.2">VDD_36</text>
<text x="190.5" y="111.8">VDD_37</text>
<text x="52.1" y="114.3">VDD_14</text>
<text x="52.1" y="116.8">VDD_15</text>
<text x="52.1" y="119.4">VDD_16</text>
<text x="190.5" y="114.3">VDD_38</text>
<text x="190.5" y="116.8">VDD_39</text>
<text x="190.5" y="119.4">VDD_40</text>
</g>
</svg>
